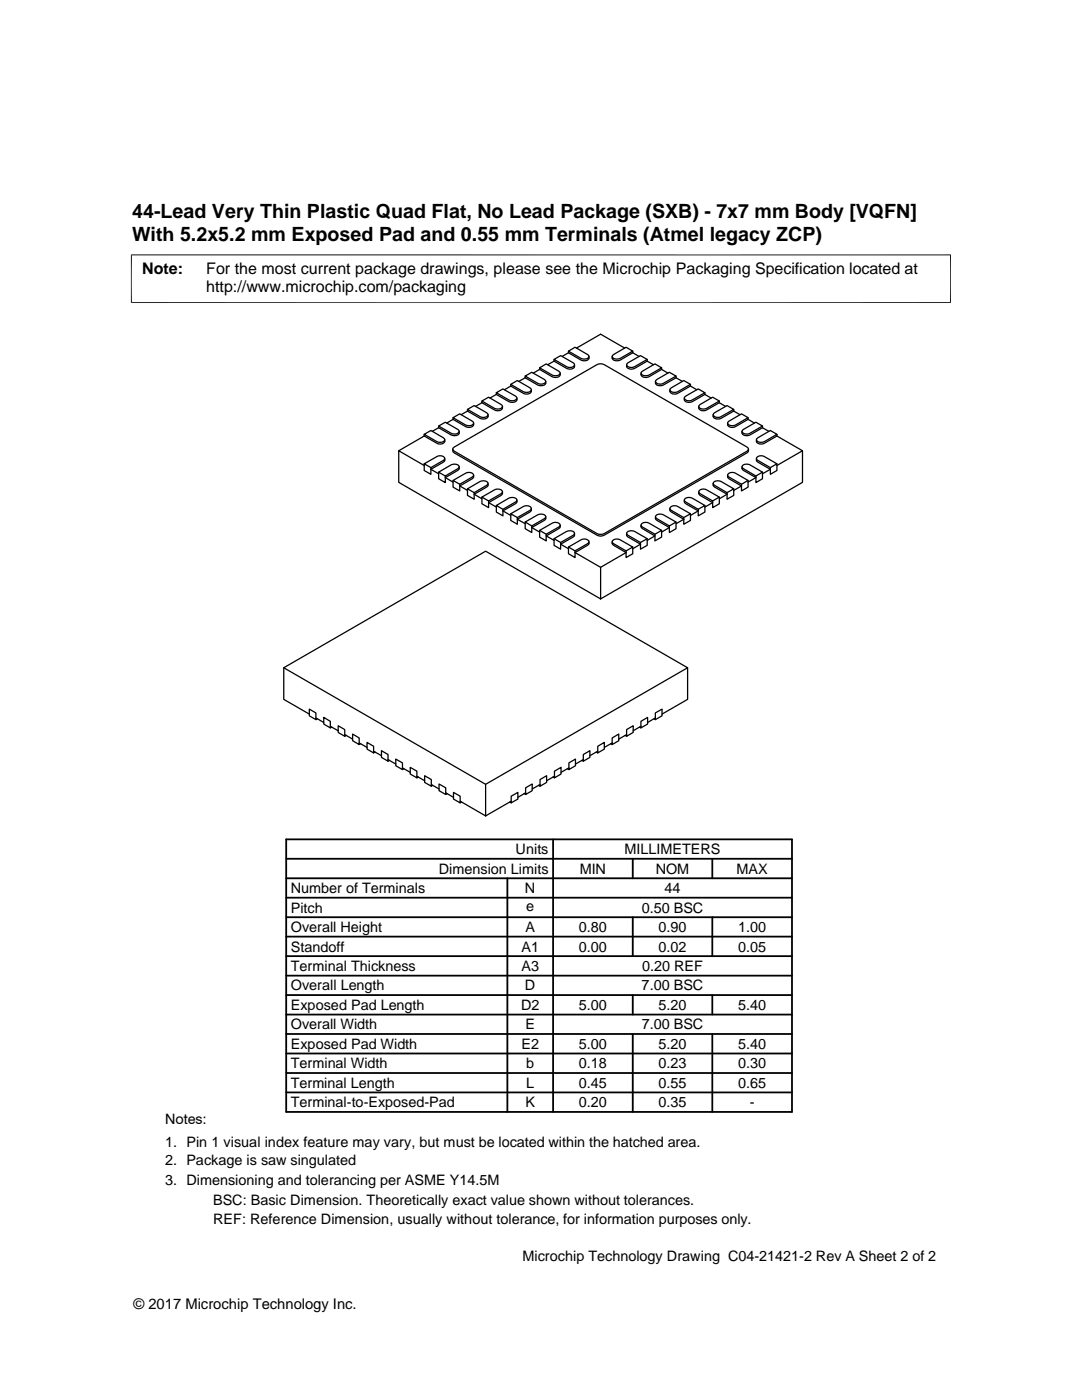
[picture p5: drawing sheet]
<svg xmlns="http://www.w3.org/2000/svg" width="216mm" height="279mm" viewBox="0 0 216 279" stroke-linecap="round" stroke-linejoin="round" font-family="sans-serif">
<g fill="none" stroke="#000" stroke-width=".25">
<path d="M99 78.4l1.4-.8 2.5 1.5 .2 .3a1.1 1.1 0 0 1-1.6 .4zM99 78.7l2.8 1.6a.87 .87 0 0 0 .9 0 .87 .87 0 0 0 .4-.9M99 78.4v.3M99 78.7l-1.2 .7M101.9 76.7l1.3-.8 2.5 1.5 .3 .4a1.14 1.14 0 0 1-1.6 .4zM101.9 77l2.5 1.5a1.1 1.1 0 0 0 1.6-.4v-.3M101.9 76.7v.3M101.9 77l-1.3 .8M104.8 75.4l2.8 1.5a.87 .87 0 0 0 .9 0 .87 .87 0 0 0 .4-.8M104.8 75.1v.3M104.8 75.4l-1.3 .7M104.8 75.1l1.3-.8 2.5 1.4 .3 .4a1.1 1.1 0 0 1-1.6 .4z"/>
<path d="M107.7 73.7l2.8 1.6a.87 .87 0 0 0 .9 0 .87 .87 0 0 0 .4-.8M107.7 73.4v.3M107.7 73.7l-1.3 .8M107.7 73.4l1.3-.8 2.5 1.5 .3 .4a1.14 1.14 0 0 1-1.6 .3zM110.6 71.7l1.3-.7 2.5 1.4 .2 .4a1.07 1.07 0 0 1-1.5 .4zM110.6 72.1l2.5 1.4a1.1 1.1 0 0 0 1.5-.4v-.3M110.6 71.7v.4M110.6 72.1l-1.3 .7M113.4 70.1l1.3-.8 2.5 1.5 .3 .3a1.11 1.11 0 0 1-1.6 .4zM113.4 70.4l2.8 1.6a.87 .87 0 0 0 .9 0 .87 .87 0 0 0 .4-.9M113.4 70.1v.3M113.4 70.4l-1.2 .7"/>
<path d="M115 69.5l4.8-2.8 4.9 2.8M122.2 71l2.7-1.7 1.4 .8-2.8 1.5a.79 .79 0 0 1-.9 .1 .79 .79 0 0 1-.4-.7zM125.1 72.6l2.7-1.6 1.3 .7-2.5 1.5a1.1 1.1 0 0 1-1.6-.4zM126.3 70.4l-2.8 1.6a.87 .87 0 0 1-.9 0 .87 .87 0 0 1-.4-.9M126.3 70.1v.3M126.3 70.4l1.2 .7M128 74.3l2.7-1.7 1.3 .8-2.8 1.6a.79 .79 0 0 1-.8 0 .79 .79 0 0 1-.4-.7zM129.1 72.1l-2.5 1.4a1.13 1.13 0 0 1-1.6-.4v-.3M129.1 71.7v.4M129.1 72.1l1.3 .7M130.9 75.9l2.7-1.6 1.3 .8-2.5 1.4a1.07 1.07 0 0 1-1.6-.4zM132 73.7l-2.8 1.6a.87 .87 0 0 1-.9 0 .87 .87 0 0 1-.4-.8"/>
<path d="M132 73.4v.3M132 73.7l1.3 .8M133.7 77.6l2.7-1.7 1.4 .8-2.8 1.6a.79 .79 0 0 1-.9 0 .79 .79 0 0 1-.4-.7zM134.9 75.4l-2.8 1.5a.87 .87 0 0 1-.9 0 .87 .87 0 0 1-.4-.8M134.9 75.1v.3M134.9 75.4l1.3 .7M136.6 79.2l2.7-1.6 1.4 .8-2.6 1.4a1.07 1.07 0 0 1-1.6-.4zM137.8 77l-2.5 1.5a.97 .97 0 0 1-1.1 .1 .97 .97 0 0 1-.5-.8M137.8 77l1.2 .8M137.8 76.7v.3M140.7 78.7l-2.8 1.6a.87 .87 0 0 1-1 0 .87 .87 0 0 1-.4-.9M140.7 78.4v.3"/>
<path d="M140.7 78.7l1.2 .7M84.6 92.6l2.6-1.5a1.07 1.07 0 0 1 1.6 .4l-.3 .4-2.5 1.4zM84.6 86.7l1.4-.8 2.5 1.5 .3 .4a1.11 1.11 0 0 1-1.6 .3zM84.6 92.6v1.3l1.4 .8v-1.4M84.6 92.9l-5-2.9v6.3l40.2 23.2M84.6 87l2.6 1.5a.97 .97 0 0 0 1 .1 .97 .97 0 0 0 .6-.8M84.6 86.7v.3M84.6 87l-5 3M87.5 94.2l2.8-1.5a.79 .79 0 0 1 .9-.1 .79 .79 0 0 1 .4 .7l-2.7 1.7zM87.5 85l1.4-.7 2.5 1.4 .2 .4a1.1 1.1 0 0 1-1.6 .4zM87.5 94.2v1.3l1.4 .8v-1.3M87.5 85.4l2.8 1.5a.87 .87 0 0 0 .9 0 .87 .87 0 0 0 .4-.8"/>
<path d="M87.5 85v.4M87.5 85.4l-1.2 .7M88.8 91.5l-.1 .5-.2 .2-2.5 1.5 1.5 .9M90.3 89.6l.1 .6 .2 .2 28.5 16.4a1.45 1.45 0 0 0 1.5 0l28.5-16.4 .2-.2 .1-.6M90.4 95.9v1.3l1.3 .8v-1.4M90.4 83.7l2.5 1.4a1.1 1.1 0 0 0 1.6-.3v-.4M90.4 83.4v.3M90.4 83.7l-1.3 .7M90.4 89.4l28.7-16.6a1.61 1.61 0 0 1 1.5 0l28.5 16.4 .3 .4-.3 .4-28.5 16.5a1.61 1.61 0 0 1-1.5 0l-28.5-16.5-.2-.2zM90.4 95.9l2.5-1.5a1.1 1.1 0 0 1 1.6 .4l-.3 .4-2.5 1.4zM90.4 83.4l1.3-.8 2.5 1.5 .3 .3a1.14 1.14 0 0 1-1.6 .4zM91.6 93.2v.5l-.2 .2-2.5 1.4 1.5 .9"/>
<path d="M93.3 97.6l2.8-1.6a.79 .79 0 0 1 .8-.1 .79 .79 0 0 1 .4 .8l-2.7 1.6zM93.3 81.7l1.3-.8 2.5 1.5 .3 .4a1.1 1.1 0 0 1-1.6 .3zM93.3 97.6v1.3l1.3 .7v-1.3M93.3 82l2.8 1.6a.87 .87 0 0 0 .9 0 .87 .87 0 0 0 .4-.8M93.3 81.7v.3M93.3 82l-1.3 .8M94.5 94.8l-.1 .5-.2 .2-2.5 1.5 1.6 .9M96.2 99.2v1.3l1.3 .8v-1.3M96.2 80.4l2.5 1.4a1.1 1.1 0 0 0 1.6-.4v-.3M96.2 80v.4M96.2 80.4l-1.3 .7M96.2 99.2l2.5-1.4a1.1 1.1 0 0 1 1.6 .3l-.3 .4-2.5 1.5z"/>
<path d="M96.2 80l1.3-.7 2.5 1.4 .3 .4a1.14 1.14 0 0 1-1.6 .4zM97.4 96.5l-.1 .5-.2 .2-2.5 1.4 1.6 .9M100.3 98.1l-.1 .6-.2 .2-2.5 1.4 1.5 .9M103.1 99.8v.5l-.2 .2-2.5 1.5 1.5 .9M136.5 99.8l.1 .5 .2 .2 2.5 1.5-1.5 .9M136.6 99.6a1.27 1.27 0 0 1 1.5-.2l2.6 1.5-1.4 .7-2.5-1.4-.2-.2zM139.4 98.1l.1 .6 .2 .2 2.5 1.4-1.5 .9M139.5 80.9l2.7-1.6 1.3 .7-2.8 1.6a.79 .79 0 0 1-.8 0 .79 .79 0 0 1-.4-.7zM139.5 98a1.19 1.19 0 0 1 1.5-.2l2.5 1.4-1.3 .8-2.5-1.5-.2-.2zM142.3 96.5l.1 .5 .2 .2 2.5 1.4-1.6 .9M142.4 82.6l2.7-1.7 1.3 .8-2.5 1.4a1.07 1.07 0 0 1-1.6-.3zM142.4 96.3a1.27 1.27 0 0 1 1.5-.2l2.5 1.5-1.3 .7-2.5-1.4-.2-.2z"/>
<path d="M143.5 80.4l-2.5 1.4a.97 .97 0 0 1-1 .1 .97 .97 0 0 1-.6-.8M143.5 99.2v1.3l-1.3 .8v-1.3M143.5 80v.4M143.5 80.4l1.3 .7M145.2 94.8v.5l.3 .2 2.5 1.5-1.6 .9M145.2 84.2l2.8-1.6 1.3 .8-2.8 1.5a.79 .79 0 0 1-.8 .1 .79 .79 0 0 1-.5-.8zM145.2 94.6a1.19 1.19 0 0 1 1.6-.2l2.5 1.5-1.3 .7-2.5-1.4-.3-.2zM146.4 82l-2.8 1.6a.87 .87 0 0 1-.9 0 .87 .87 0 0 1-.4-.8M146.4 97.6v1.3l-1.3 .7v-1.3M146.4 81.7v.3M146.4 82l1.3 .8M148.1 93.2v.5l.2 .2 2.5 1.4-1.5 .9"/>
<path d="M148.1 85.9l2.7-1.6 1.3 .7-2.5 1.5a1.07 1.07 0 0 1-1.5-.4zM148.1 93a1.27 1.27 0 0 1 1.5-.2l2.5 1.4-1.3 .8-2.5-1.5-.2-.2zM149.3 83.7l-2.5 1.4a.97 .97 0 0 1-1 .2 .97 .97 0 0 1-.6-.9M149.3 95.9v1.3l-1.3 .8v-1.4M149.3 83.4v.3M149.3 83.7l1.2 .7M150.9 91.5l.1 .5 .2 .2 2.5 1.5-1.6 .9M151 87.6l2.7-1.7 1.3 .8-2.7 1.5a.82 .82 0 0 1-1.3-.6zM151 91.3a1.24 1.24 0 0 1 1.5-.2l2.5 1.5-1.3 .7-2.5-1.4-.2-.2zM152.1 85.4l-2.7 1.5a.87 .87 0 0 1-.9 0 .87 .87 0 0 1-.4-.8M152.1 94.2v1.3l-1.3 .8v-1.3M152.1 85v.4"/>
<path d="M152.1 85.4l1.3 .7M155 87l-2.5 1.5a1.07 1.07 0 0 1-1.6-.4v-.3M155 92.6v1.3l-1.3 .8v-1.4M155 92.9l5.1-2.9v6.3l-40.3 23.2M155 87l5.1 3M155 86.7v.3M99 100.9l2.8-1.6a.79 .79 0 0 1 .9 0 .79 .79 0 0 1 .4 .7l-2.7 1.6zM99 100.9v1.3l1.4 .8v-1.4M101.9 102.5l2.5-1.4a1.1 1.1 0 0 1 1.6 .4l-.3 .4-2.5 1.4zM101.9 102.5v1.4l1.3 .7v-1.3M104.8 104.2v1.3l1.3 .8v-1.3M104.8 104.2l2.8-1.6a.79 .79 0 0 1 .8 0 .79 .79 0 0 1 .4 .7l-2.7 1.7z"/>
<path d="M106 101.5v.5l-.3 .2-2.5 1.4 1.6 .9M107.7 105.9v1.3l1.3 .7v-1.3M107.7 105.9l2.5-1.5a1.1 1.1 0 0 1 1.6 .4l-.3 .4-2.5 1.4zM108.9 103.1l-.1 .6-.2 .1-2.5 1.5 1.6 .9M110.6 107.5l2.7-1.5a.79 .79 0 0 1 .9-.1 .79 .79 0 0 1 .4 .7l-2.7 1.7zM110.6 107.5v1.3l1.3 .8v-1.3M111.8 104.8l-.1 .5-.2 .2-2.5 1.5 1.6 .8M113.4 109.2l2.5-1.5a1.07 1.07 0 0 1 1.6 .4l-.3 .4-2.5 1.4zM113.4 109.2v1.3l1.3 .8v-1.4M114.6 106.4v.6l-.2 .2-2.5 1.4 1.5 .9M117.5 108.1v.5l-.3 .2-2.5 1.5 5.1 2.9M119.8 113.2v6.3"/>
<path d="M122.2 108.1v.5l.2 .2 2.5 1.5-5.1 2.9M122.2 107.9a1.24 1.24 0 0 1 1.6-.2l2.5 1.5-1.4 .7-2.5-1.4-.2-.2zM125 106.4l.1 .6 .2 .2 2.5 1.4-1.5 .9M125.1 106.3a1.32 1.32 0 0 1 1.5-.2l2.5 1.4-1.3 .8-2.5-1.5-.2-.2zM126.3 109.2v1.3l-1.4 .8v-1.4M127.9 104.8l.1 .5 .2 .2 2.5 1.5-1.6 .8M128 104.6a1.24 1.24 0 0 1 1.5-.2l2.5 1.5-1.3 .7-2.5-1.4-.2-.2zM129.1 107.5v1.3l-1.3 .8v-1.3M130.8 103.1l.1 .6 .2 .1 2.5 1.5-1.6 .9M130.9 102.9a1.27 1.27 0 0 1 1.5-.2l2.5 1.5-1.3 .8-2.5-1.5-.2-.2zM132 105.9v1.3l-1.3 .7v-1.3M133.7 101.5v.5l.2 .2 2.5 1.4-1.5 .9"/>
<path d="M133.7 101.3a1.19 1.19 0 0 1 1.6-.2l2.5 1.4-1.4 .8-2.5-1.4-.2-.2zM134.9 104.2v1.3l-1.3 .8v-1.3M137.8 102.5v1.4l-1.4 .7v-1.3M140.7 100.9v1.3l-1.4 .8v-1.4M56.6 133.3l40.3-23.3 40.3 23.3-40.3 23.2zM56.6 133.3v6.3l5.1 2.9M137.2 133.3v6.3l-5.1 2.9M61.7 141.5l1.3 .8v1.3l-1.3-.7zM63 143.3l1.6 .9M63.3 143.4l-.3 .2M64.6 143.2l1.3 .8v1.3l-1.3-.8zM65.9 144.9l1.6 .9"/>
<path d="M66.2 145.1l-.3 .2M67.5 144.8l1.3 .8v1.3l-1.3-.7zM68.8 146.6l1.6 .9M69.1 146.8l-.3 .1M70.4 146.5l1.3 .8v1.3l-1.3-.8zM71.7 148.3l1.5 .9M72 148.4l-.3 .2M73.2 148.2l1.3 .7v1.4l-1.3-.8zM74.5 149.9l1.6 .9M74.8 150.1l-.3 .2M76.1 149.8l1.3 .8v1.3l-1.3-.7zM77.4 151.6l1.6 .9"/>
<path d="M77.7 151.7l-.3 .2M79 151.5l1.3 .8v1.3l-1.3-.8zM80.3 153.2l1.6 .9M80.6 153.4l-.3 .2M81.9 153.1l1.3 .8v1.3l-1.3-.7zM83.2 154.9l1.5 .9M83.5 155.1l-.3 .1M84.7 154.8l1.4 .8v1.3l-1.4-.8zM86.1 156.6l1.5 .9M86.3 156.7l-.2 .2M87.6 156.5l1.3 .7v1.4l-1.3-.8zM88.9 158.2l1.6 .9"/>
<path d="M89.2 158.4l-.3 .2M90.5 158.1l1.3 .8v1.3l-1.3-.7zM91.8 159.9l5.1 2.9M96.9 156.5v6.3M102 158.9l1.3-.8v1.4l-1.3 .7zM102 159.9l-5.1 2.9M104.6 158.4l.3 .2M104.9 158.2l-1.6 .9M104.9 157.2l1.3-.7v1.3l-1.3 .8zM107.5 156.7l.3 .2M107.8 156.6l-1.6 .9M107.8 155.6l1.3-.8v1.3l-1.3 .8z"/>
<path d="M110.3 155.1l.3 .1M110.6 154.9l-1.5 .9M110.6 153.9l1.4-.8v1.4l-1.4 .7zM113.2 153.4l.3 .2M113.5 153.2l-1.5 .9M113.5 152.3l1.3-.8v1.3l-1.3 .8zM116.1 151.7l.3 .2M116.4 151.6l-1.6 .9M116.4 150.6l1.3-.8v1.4l-1.3 .7zM119 150.1l.3 .2M119.3 149.9l-1.6 .9M119.3 148.9l1.3-.7v1.3l-1.3 .8z"/>
<path d="M121.9 148.4l.3 .2M122.2 148.3l-1.6 .9M122.2 147.3l1.3-.8v1.3l-1.3 .8zM124.7 146.8l.3 .1M125 146.6l-1.5 .9M125 145.6l1.3-.8v1.4l-1.3 .7zM127.6 145.1l.3 .2M127.9 144l1.3-.8v1.3l-1.3 .8zM127.9 144.9l-1.6 .9M130.5 143.4l.3 .2M130.8 142.3l1.3-.8v1.4l-1.3 .7zM130.8 143.3l-1.6 .9"/>
<path d="M92.1 160.1l-.3 .1M101.7 160.1l.3 .1"/>
</g>
<path d="M26.1 50.9h163.7M26.2 50.8v9.7M189.7 50.8v9.7M26.1 60.4h163.7" fill="none" stroke="#000" stroke-width=".2"/>
<g fill="none" stroke="#000" stroke-width=".36">
<path d="M57.1 179.2h100.9M57.1 175.3h100.9M57.1 171.4h100.9M57.1 167.5h100.9v54.4h-100.9zM101.2 175.3v46.6M110.4 167.5v54.4M126.3 171.4v3.9M142.1 171.4v3.9M57.1 186.9h100.9M57.1 183h100.9M57.1 198.6h100.9M57.1 194.7h100.9"/>
<path d="M57.1 190.8h100.9M126.3 183v7.8M126.3 198.6v3.9M142.1 183v7.8M142.1 198.6v3.9M57.1 214.1h100.9M57.1 206.4h100.9M57.1 202.5h100.9M57.1 210.2h100.9M57.1 218h100.9M126.3 206.4v15.5M142.1 206.4v15.5"/>
</g>
<g font-size="3.9">
<text x="26.4" y="43.5">44-Lead Very Thin Plastic Quad Flat, No Lead Package (SXB) - 7x7 mm Body [VQFN]</text>
<text x="26.4" y="48">With 5.2x5.2 mm Exposed Pad and 0.55 mm Terminals (Atmel legacy ZCP)</text>
</g>
<g font-size="3.2">
<text x="28.4" y="54.6">Note:</text>
<text x="41.1" y="54.6">For the most current package drawings, please see the Microchip Packaging Specification located at</text>
<text x="41.1" y="58.3">http://www.microchip.com/packaging</text>
</g>
<g font-size="2.9">
<text x="102.9" y="170.5">Units</text>
<text x="124.6" y="170.5">MILLIMETERS</text>
<text x="58" y="178.2">Number of Terminals</text>
<text x="87.6" y="174.4">Dimension Limits</text>
<text x="104.8" y="178.2">N</text>
<text x="115.7" y="174.4">MIN</text>
<text x="130.8" y="174.4">NOM</text>
<text x="132.6" y="178.2">44</text>
<text x="147" y="174.4">MAX</text>
<text x="58" y="182.1">Pitch</text>
<text x="105" y="181.8">e</text>
<text x="128" y="182.1">0.50 BSC</text>
<text x="58" y="186">Overall Height</text>
<text x="58" y="189.9">Standoff</text>
<text x="104.1" y="189.9">A1</text>
<text x="104.8" y="186">A</text>
<text x="115.5" y="186">0.80</text>
<text x="115.5" y="189.9">0.00</text>
<text x="131.4" y="186">0.90</text>
<text x="131.4" y="189.9">0.02</text>
<text x="147.3" y="186">1.00</text>
<text x="147.3" y="189.9">0.05</text>
<text x="58" y="193.8">Terminal Thickness</text>
<text x="58" y="197.7">Overall Length</text>
<text x="104.1" y="193.8">A3</text>
<text x="104.8" y="197.7">D</text>
<text x="128" y="197.7">7.00 BSC</text>
<text x="128.1" y="193.8">0.20 REF</text>
<text x="58" y="201.6">Exposed Pad Length</text>
<text x="104" y="201.6">D2</text>
<text x="115.5" y="201.6">5.00</text>
<text x="131.4" y="201.6">5.20</text>
<text x="147.3" y="201.6">5.40</text>
<text x="58" y="205.4">Overall Width</text>
<text x="58" y="209.3">Exposed Pad Width</text>
<text x="104" y="209.3">E2</text>
<text x="104.8" y="205.4">E</text>
<text x="115.5" y="209.3">5.00</text>
<text x="128" y="205.4">7.00 BSC</text>
<text x="131.4" y="209.3">5.20</text>
<text x="147.3" y="209.3">5.40</text>
<text x="58" y="213.2">Terminal Width</text>
<text x="105" y="213.2">b</text>
<text x="115.5" y="213.2">0.18</text>
<text x="131.4" y="213.2">0.23</text>
<text x="147.3" y="213.2">0.30</text>
<text x="58" y="217.1">Terminal Length</text>
<text x="58" y="221">Terminal-to-Exposed-Pad</text>
<text x="104.8" y="221">K</text>
<text x="105" y="217.1">L</text>
<text x="115.5" y="217.1">0.45</text>
<text x="115.5" y="221">0.20</text>
<text x="131.4" y="217.1">0.55</text>
<text x="131.4" y="221">0.35</text>
<text x="147.3" y="217.1">0.65</text>
<text x="149.6" y="221">-</text>
<text x="32.9" y="224.3">Notes:</text>
<text x="32.9" y="228.9">1. Pin 1 visual index feature may vary, but must be located within the hatched area.</text>
<text x="32.9" y="232.6">2. Package is saw singulated</text>
<text x="32.9" y="236.5">3. Dimensioning and tolerancing per ASME Y14.5M</text>
<text x="42.5" y="244.3">REF: Reference Dimension, usually without tolerance, for information purposes only.</text>
<text x="42.5" y="240.6">BSC: Basic Dimension. Theoretically exact value shown without tolerances.</text>
<text x="104.2" y="251.7">Microchip Technology Drawing C04-21421-2 Rev A Sheet 2 of 2</text>
<text x="26.6" y="261.3">© 2017 Microchip Technology Inc.</text>
</g>
</svg>
